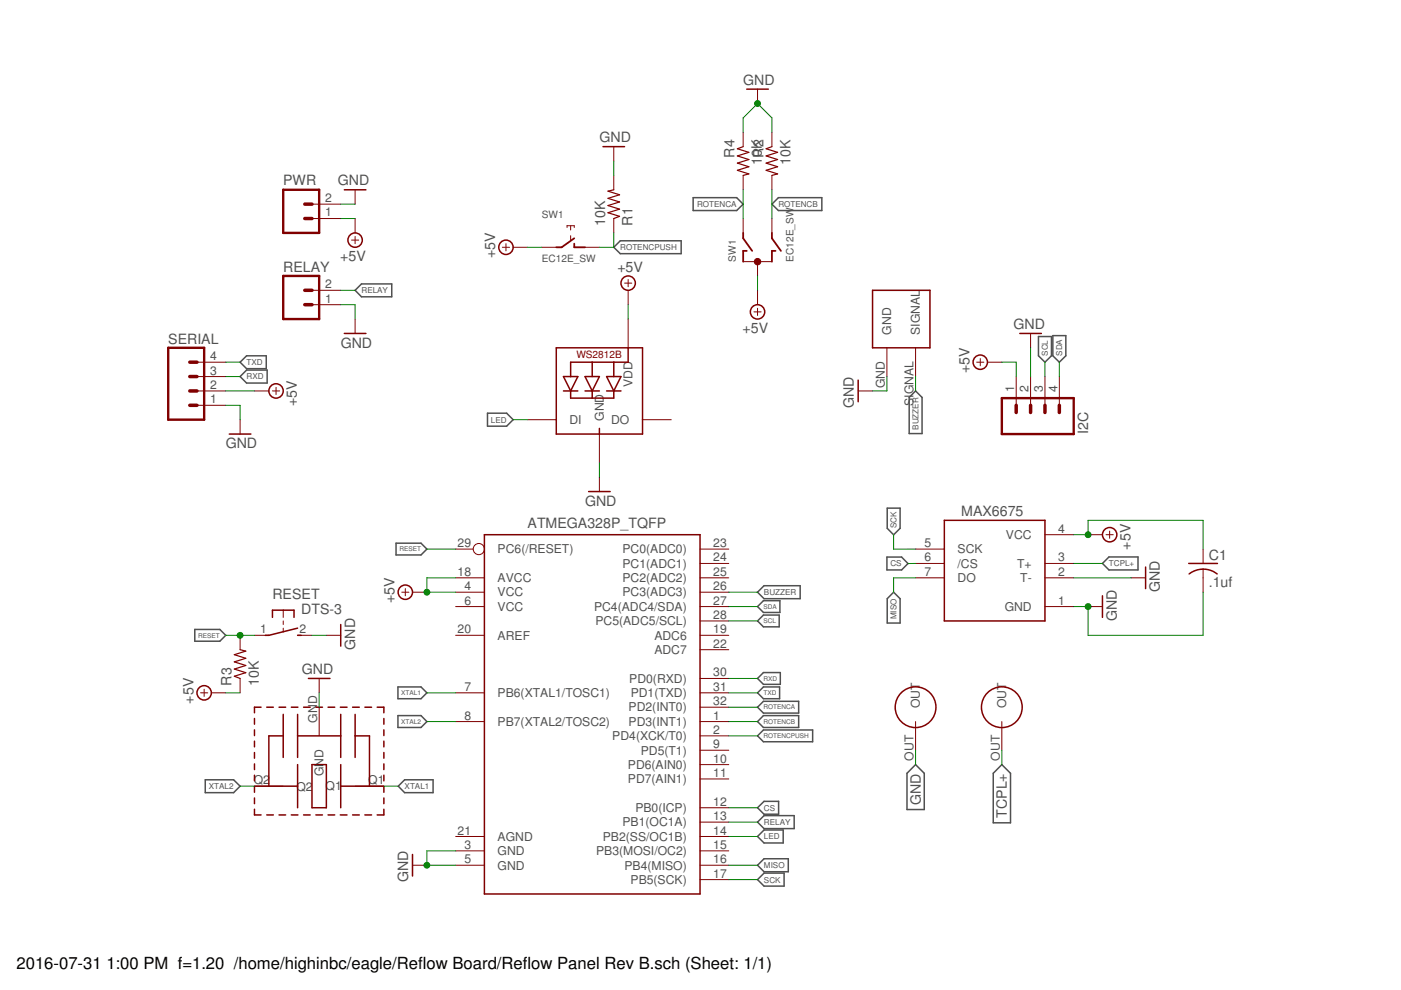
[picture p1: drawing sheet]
<svg xmlns="http://www.w3.org/2000/svg" width="297mm" height="210mm" viewBox="0 0 297 210" stroke-linecap="round" stroke-linejoin="round" font-family="sans-serif">
<g fill="none" stroke="#505050" stroke-width=".32">
<path d="M130.1 52.4l1.4-1.3h12.9v2.7h-12.9zM147 41.9h9.2l1.4 1.4-1.4 1.3h-9.2zM165 41.9h9.2v2.7h-9.2l-1.3-1.3zM50.9 76.8l1.4-1.4h4.2v2.8h-4.2zM52.3 78.5h4.3v2.7h-4.3l-1.4-1.4zM75.3 61.6l1.3-1.4h6.5v2.7h-6.5zM220.2 71.4h2.7v4l-1.3 1.4-1.4-1.4zM223.2 71.2h2.8v4.2l-1.4 1.4-1.4-1.4zM103.4 87.6h4l1.4 1.4-1.4 1.4h-4zM194.1 82.9l1.4 1.4v7.6h-2.7v-7.6zM84 115.2h5.3l1.2 1.2-1.2 1.3h-5.3zM188 118.1h3.2l1.3 1.4-1.3 1.3h-3.2z"/>
<path d="M188.1 107.7h2.7v4.3l-1.3 1.4-1.4-1.4zM233.7 119.5l1.4-1.4h6.2v2.7h-6.2zM41.3 133.5h5.3l1.3 1.2-1.3 1.3h-5.3zM160.6 128.6l1.3-1.2h3.5v2.5h-3.5zM160.6 131.7l1.3-1.3h3.3v2.5h-3.3zM160.6 125.6l1.4-1.4h7.7v2.7h-7.7zM189.5 125.6l1.3 1.3v5.2h-2.7v-5.2zM84.4 145.6h4.9l1.2 1.3-1.2 1.2h-4.9zM84.4 151.7h4.9l1.2 1.3-1.2 1.2h-4.9zM160.6 143.8l1.3-1.2h3.5v2.5h-3.5zM160.6 146.9l1.3-1.3h3.4v2.5h-3.4zM160.6 149.9l1.3-1.2h7.4v2.5h-7.4z"/>
<path d="M160.6 156l1.3-1.2h10.4v2.5h-10.4zM161.9 151.7h7.4v2.5h-7.4l-1.3-1.2zM43.5 165.3h6l1.4 1.4-1.4 1.4h-6zM84.4 166.7l1.4-1.4h6v2.8h-6zM160.6 174.3l1.4-1.4h6.4v2.8h-6.4zM160.6 171.3l1.4-1.4h3.1v2.7h-3.1zM160.6 177.4l1.4-1.4h4.1v2.7h-4.1zM194.1 162.1l1.9 1.9v7.6h-3.7v-7.6zM212.4 162.1l1.8 1.9v10.5h-3.6v-10.5zM160.6 183.5l1.4-1.4h5.1v2.7h-5.1zM160.6 186.5l1.4-1.4h4.2v2.8h-4.2z"/>
</g>
<g fill="none" stroke="#800000" stroke-width=".32">
<path d="M158.3 18.9h4.6M127.8 31.1h4.6M73 40.2h4.6M73 70.7h4.6M117.9 73.7h18.3v18.3h-18.3zM119.5 79.8h3l-1.5 3.1zM124 79.8h3.1l-1.5 3.1zM125.6 76.8v3M128.6 79.8h3.1l-1.6 3.1zM130.1 76.8v3M133.2 73.7v3.1h-12.2v3M185 61.6h12.2v12.1h-12.2z"/>
<path d="M216.2 70.7h4.6M48.6 92h4.6M119.5 82.9h3M121 82.9v1.5h9.1v-1.5M124 82.9h3.1M125.6 82.9v1.5M127.1 90.8v1.2M128.6 82.9h3.1M181.9 80.6v4.6M102.7 113.4h45.7v76.1h-45.7zM124.8 104.2h4.6M200.2 110.3h21.4v21.4h-21.4z"/>
<path d="M252 119.5h6.1M57.8 130.9v-1.5h4.5v1.5M63.1 133.2l-6.1 1.5h-.8M63.1 134.7h.8M72.2 132.4v4.6M233.7 126.3v4.6M242.9 120.2v4.6M252.1 121.7a4.9 4.9 0 0 1 6 0M54 152.3v1.2M54 154.7v1.3M54 157.1v1.2M54 159.6v1.2"/>
<path d="M55.4 149.9h-1.4v1.2M56.6 149.9h1.4M59.2 149.9h1.4M60 156h-3v10.7M60 151.5v9.1M61.8 149.9h1.4M63.1 151.5v9.1M63.1 156h9.1M64.4 149.9h1.4M65.4 143.8h4.6M67 149.9h1.4M69.6 149.9h1.4"/>
<path d="M72.2 149.9h1.4M72.2 151.5v9.1M74.8 149.9h1.4M75.3 156h3v10.7M75.3 151.5v9.1M77.4 149.9h1.4M80 149.9h1.4v1.2M81.4 152.3v1.2M81.4 154.7v1.3M81.4 157.1v1.2M81.4 159.6v1.2M54 166.7h9.1"/>
<path d="M54 171.6v1.2h1.4M54 162v1.2M54 164.4v1.2M54 166.8v1.2M54 169.2v1.2M56.6 172.8h1.4M59.2 172.8h1.4M61.8 172.8h1.4M63.1 162.1v9.2M64.4 172.8h1.4M66.1 162.1h3.1v9.2h-3.1zM67 172.8h1.4"/>
<path d="M69.6 172.8h1.4M72.2 172.8h1.4M72.2 162.1v9.2M72.2 166.7h9.2M74.8 172.8h1.4M77.4 172.8h1.4M81.4 162v1.2M81.4 164.4v1.2M81.4 166.8v1.2M81.4 169.2v1.2M81.4 171.6v1.2h-1.4M87.5 181.2v4.5"/>
<circle cx="75.3" cy="50.9" r="1.52"/>
<circle cx="107.3" cy="52.4" r="1.52"/>
<circle cx="133.2" cy="60" r="1.52"/>
<circle cx="160.6" cy="66.1" r="1.52"/>
<circle cx="207.8" cy="76.8" r="1.52"/>
<circle cx="58.5" cy="82.9" r="1.52"/>
<circle cx="235.3" cy="113.4" r="1.52"/>
<circle cx="85.9" cy="125.6" r="1.52"/>
<circle cx="43.3" cy="146.9" r="1.52"/>
<circle cx="194.1" cy="149.9" r="4.3"/>
<circle cx="212.4" cy="149.9" r="4.3"/>
</g>
<g fill="none" stroke="#800000" stroke-width=".21">
<path d="M160.6 18.9v3M130.1 31.1v3M130.1 37.2v3M157.6 28v3.1M157.6 37.2v3M163.7 28v3.1M163.7 37.2v3M66.1 46.3h6.1M66.1 43.3h6.1M74.5 50.9h1.6M75.3 40.2v3.1M75.3 46.3v3.1"/>
<path d="M75.3 50.1v1.6M106.5 52.4h1.5M107.3 51.7v1.5M108.8 52.4h3M114.9 52.4h3M120.2 48.2v-.3h1.6v.3M121 47.9v.9M121 50v.9M124 52.4h3.1M130.1 46.3v3.1M133.2 59.3v1.5M157.6 46.3v3.1"/>
<path d="M157.6 55.5h6.1M160.6 55.5v3M163.7 46.3v3.1M41.8 79.8h6.1M41.8 76.8h6.1M66.1 64.6h6.1M66.1 61.6h6.1M75.3 67.6v3.1M132.4 60h1.5M133.2 61.6v3M133.2 67.6v6.1M159.9 66.1h1.5"/>
<path d="M160.6 61.6v3M160.6 65.4v1.5M188 73.7v6.1M194.1 73.7v6.1M207.1 76.8h1.5M207.8 76v1.6M209.4 76.8h3M215.5 79.8v6.1M218.5 70.7v3M218.5 79.8v6.1M221.6 79.8v6.1M224.6 79.8v6.1"/>
<path d="M41.8 82.9h6.1M41.8 85.9h6.1M50.9 89v3M54 82.9h3M57.8 82.9h1.5M58.5 82.1v1.6M111.8 89h6.1M127.1 92v6.1M136.2 89h6.1M181.9 82.9h3.1M96.6 116.4h3.7M127.1 101.2v3"/>
<path d="M148.4 119.5h6.1M148.4 116.4h6.1M194.1 119.5h6.1M194.1 116.4h6.1M221.6 119.5h6M221.6 113.4h6M230.7 113.4h3M234.5 113.4h1.5M235.3 112.6v1.5M255.1 116.4v3.1M50.9 134.7v3.1M54 134.7h3"/>
<path d="M60 129.4v1.5M60 131.7v.7M60 133.2v.7M63.1 134.7h3M69.2 134.7h3M85.2 125.6h1.5M85.9 124.8v1.5M87.5 125.6h3M96.6 125.6h6.1M96.6 128.6h6.1M96.6 134.7h6.1M96.6 122.5h6.1"/>
<path d="M148.4 125.6h6.1M148.4 128.6h6.1M148.4 134.7h6.1M148.4 122.5h6.1M148.4 137.8h6.1M148.4 131.7h6.1M194.1 122.5h6.1M221.6 128.6h6M221.6 122.5h6M230.7 128.6h3M239.8 122.5h3.1M255.1 120.7v4.9"/>
<path d="M42.5 146.9h1.5M43.3 146.1v1.6M44.8 146.9h3.1M50.9 143.8v3.1M67.7 143.8v3.1M67.7 149.9v6.1M96.6 153h6.1M96.6 146.9h6.1M148.4 153h6.1M148.4 146.9h6.1M148.4 159.1h6.1M148.4 156h6.1"/>
<path d="M148.4 149.9h6.1M148.4 143.8h6.1M194.1 153v6.1M212.4 153v6.1M54 166.7h6M75.3 166.7h6.1M96.6 177.4h6.1M148.4 177.4h6.1M148.4 174.3h6.1M148.4 171.3h6.1M148.4 165.2h6.1M148.4 162.1h6.1"/>
<path d="M87.5 183.5h3M96.6 180.4h6.1M96.6 183.5h6.1M148.4 186.5h6.1M148.4 180.4h6.1M148.4 183.5h6.1"/>
<circle cx="101.5" cy="116.4" r="1.19"/>
</g>
<path d="M157.6 31.1l-1.3 .4 2.5 .8-2.5 .8 2.5 .7-2.5 .8 2.5 .7-2.5 .8 2.5 .8-1.2 .3M163.7 31.1l-1.3 .4 2.5 .8-2.5 .8 2.5 .7-2.5 .8 2.5 .7-2.5 .8 2.5 .8-1.2 .3M130.1 40.2l-1.2 .3 2.5 .8-2.5 .8 2.5 .7-2.5 .8 2.5 .7-2.5 .8 2.5 .8-1.3 .4M50.9 137.8l1.2 .2-2.4 .8 2.4 .8-2.4 .7 2.4 .8-2.4 .8 2.4 .7-2.4 .8 1.2 .4" fill="none" stroke="#800000" stroke-width=".25"/>
<path d="M121.8 50.5l-2.7 1.9h-1.2M121.8 51.7v.7h2.2M157.6 49.4v1.1l1.9 2.7M158.3 53.2h-.7v2.3M163.7 49.4v1.1l1.9 2.7M164.4 53.2h-.7v2.3" fill="none" stroke="#800000" stroke-width=".38"/>
<circle cx="160.6" cy="55.5" r=".68" fill="#800000" stroke="#800000" stroke-width=".21"/>
<path d="M60 58.5h7.7v9.1h-7.7zM60 40.2h7.7v9.2h-7.7zM35.7 73.7h7.6v15.3h-7.6zM212.4 84.4h15.2v7.6h-15.2z" fill="none" stroke="#800000" stroke-width=".51"/>
<path d="M64.6 43.3h1.5M64.6 46.3h1.5M40.2 79.8h1.6M40.2 76.8h1.6M64.6 61.6h1.5M64.6 64.6h1.5M40.2 82.9h1.6M40.2 85.9h1.6M215.5 85.9v1.6M218.5 85.9v1.6M221.6 85.9v1.6M224.6 85.9v1.6" fill="none" stroke="#800000" stroke-width=".74"/>
<g fill="none" stroke="#008000" stroke-width=".21">
<path d="M130.1 34.1v3.1M157.6 28v-3l3-3.1 3.1 3.1v3M72.2 43.3h3.1M72.2 46.3h3.1M111.8 52.4h3.1M130.1 49.4v3h-3M157.6 40.2v6.1M160.6 58.5v3.1M163.7 40.2v6.1M47.9 79.8h3M47.9 76.8h3M72.2 64.6h3.1v3"/>
<path d="M72.2 61.6h3.1M133.2 64.6v3M188 79.8v3.1h-3M194.1 79.8v3.1M212.4 76.8h3.1v3M218.5 73.7v6.1M221.6 76.8v3M224.6 76.8v3M47.9 82.9h6.1M47.9 85.9h3v3.1M108.8 89h3M127.1 98.1v3.1"/>
<path d="M90.5 116.4h6.1M189.5 113.4v3h4.6M194.1 119.5h-1.6M227.6 113.4h3.1v-3.1h24.4v6.1M227.6 119.5h6.1M47.9 134.7h6.1M66.1 134.7h3.1M96.6 122.5h-6.1v3.1h6.1M154.5 128.6h6.1M154.5 125.6h6.1M154.5 131.7h6.1M194.1 122.5h-4.6v3.1"/>
<path d="M227.6 122.5h12.2M255.1 125.6v9.1h-24.4v-6.1h-3.1M47.9 146.9h3M67.7 146.9v3M90.5 146.9h6.1M90.5 153h6.1M154.5 143.8h6.1M154.5 146.9h6.1M154.5 149.9h6.1M154.5 153h6.1M154.5 156h6.1M194.1 159.1v3"/>
<path d="M212.4 159.1v3M50.9 166.7h3.1M81.4 166.7h3M154.5 174.3h6.1M154.5 171.3h6.1M154.5 177.4h6.1M96.6 180.4h-6.1v3.1h6.1M154.5 183.5h6.1M154.5 186.5h6.1"/>
</g>
<g fill="#008000" stroke="#008000" stroke-width=".21">
<circle cx="90.5" cy="183.5" r=".61"/>
<circle cx="230.7" cy="128.6" r=".61"/>
<circle cx="160.6" cy="21.9" r=".61"/>
<circle cx="90.5" cy="125.6" r=".61"/>
<circle cx="230.7" cy="113.4" r=".61"/>
<circle cx="50.9" cy="134.7" r=".61"/>
</g>
<g font-size="3.5">
<text x="3.5" y="205.4">2016-07-31</text>
<text x="22.6" y="205.4">1:00 PM f=1.20 /home/highinbc/eagle/Reflow Board/Reflow Panel Rev B.sch (Sheet: 1/1)</text>
</g>
<g font-size="3" fill="#505050">
<text x="157.6" y="18">GND</text>
<text x="127.1" y="30.2">GND</text>
<text x="155.8" y="33.4" transform="rotate(-90 155.8 33.4)">R4</text>
<text x="161.5" y="34.9" transform="rotate(-90 161.5 34.9)">1R2</text>
<text x="161.5" y="33.2" transform="rotate(-90 161.5 33.2)">0K</text>
<text x="167.6" y="34.9" transform="rotate(-90 167.6 34.9)">10K</text>
<text x="60" y="39.3">PWR</text>
<text x="71.6" y="39.3">GND</text>
<text x="128.3" y="47.8" transform="rotate(-90 128.3 47.8)">10K</text>
<text x="134.1" y="47.8" transform="rotate(-90 134.1 47.8)">R1</text>
<text x="60" y="57.6">RELAY</text>
<text x="72.1" y="55.3">+5V</text>
<text x="105" y="54.7" transform="rotate(-90 105 54.7)">+5V</text>
<text x="130.9" y="57.8">+5V</text>
<text x="157.5" y="70.6">+5V</text>
<text x="214.9" y="69.8">GND</text>
<text x="35.7" y="72.8">SERIAL</text>
<text x="72.2" y="73.8">GND</text>
<text x="205.6" y="79.1" transform="rotate(-90 205.6 79.1)">+5V</text>
<text x="62.9" y="86" transform="rotate(-90 62.9 86)">+5V</text>
<text x="181" y="86.5" transform="rotate(-90 181 86.5)">GND</text>
<text x="47.9" y="95.1">GND</text>
<text x="230.7" y="92" transform="rotate(-90 230.7 92)">I2C</text>
<text x="124" y="107.3">GND</text>
<text x="111.8" y="111.8">ATMEGA328P_TQFP</text>
<text x="203.8" y="109.4">MAX6675</text>
<text x="239.7" y="116.5" transform="rotate(-90 239.7 116.5)">+5V</text>
<text x="256.3" y="118.7">C1</text>
<text x="245.9" y="125.6" transform="rotate(-90 245.9 125.6)">GND</text>
<text x="256.3" y="124.5">.1uf</text>
<text x="57.8" y="127.1">RESET</text>
<text x="63.9" y="130.1">DTS-3</text>
<text x="83.7" y="127.8" transform="rotate(-90 83.7 127.8)">+5V</text>
<text x="236.8" y="131.7" transform="rotate(-90 236.8 131.7)">GND</text>
<text x="75.3" y="137.7" transform="rotate(-90 75.3 137.7)">GND</text>
<text x="64" y="142.9">GND</text>
<text x="41" y="149.2" transform="rotate(-90 41 149.2)">+5V</text>
<text x="49.1" y="145.4" transform="rotate(-90 49.1 145.4)">R3</text>
<text x="54.9" y="145.4" transform="rotate(-90 54.9 145.4)">10K</text>
<text x="195.2" y="170.6" transform="rotate(-90 195.2 170.6)">GND</text>
<text x="213.5" y="173.4" transform="rotate(-90 213.5 173.4)">TCPL+</text>
<text x="86.6" y="187.1" transform="rotate(-90 86.6 187.1)">GND</text>
</g>
<g font-size="2.6" fill="#505050">
<text x="68.9" y="45.9">1</text>
<text x="68.9" y="42.9">2</text>
<text x="68.9" y="64.2">1</text>
<text x="68.9" y="61.1">2</text>
<text x="188.9" y="70.9" transform="rotate(-90 188.9 70.9)">GND</text>
<text x="195" y="70.9" transform="rotate(-90 195 70.9)">SIGNAL</text>
<text x="44.6" y="76.4">4</text>
<text x="44.6" y="82.5">2</text>
<text x="44.6" y="79.4">3</text>
<text x="134.1" y="82" transform="rotate(-90 134.1 82)">VDD</text>
<text x="187.6" y="82.3" transform="rotate(-90 187.6 82.3)">GND</text>
<text x="215" y="83.1" transform="rotate(-90 215 83.1)">1</text>
<text x="218.1" y="83.1" transform="rotate(-90 218.1 83.1)">2</text>
<text x="221.1" y="83.1" transform="rotate(-90 221.1 83.1)">3</text>
<text x="224.2" y="83.1" transform="rotate(-90 224.2 83.1)">4</text>
<text x="44.6" y="85.5">1</text>
<text x="120.7" y="89.9">DI</text>
<text x="128" y="89.2" transform="rotate(-90 128 89.2)">GND</text>
<text x="129.6" y="89.9">DO</text>
<text x="193.7" y="86" transform="rotate(-90 193.7 86)">SIGNAL</text>
<text x="224.4" y="112.9">4</text>
<text x="97" y="116">29</text>
<text x="105.5" y="117.3">PC6(/RESET)</text>
<text x="132" y="117.3">PC0(ADC0)</text>
<text x="151.2" y="119">24</text>
<text x="151.2" y="116">23</text>
<text x="196" y="116">5</text>
<text x="196" y="119">6</text>
<text x="203" y="117.3">SCK</text>
<text x="213.3" y="114.3">VCC</text>
<text x="224.4" y="119">3</text>
<text x="97" y="122.1">18</text>
<text x="98.5" y="125.1">4</text>
<text x="105.5" y="123.4">AVCC</text>
<text x="132" y="123.4">PC2(ADC2)</text>
<text x="132" y="120.4">PC1(ADC1)</text>
<text x="151.2" y="125.1">26</text>
<text x="151.2" y="122.1">25</text>
<text x="196" y="122.1">7</text>
<text x="203" y="120.4">/CS</text>
<text x="203" y="123.4">DO</text>
<text x="215.7" y="120.4">T+</text>
<text x="216.3" y="123.4">T-</text>
<text x="224.4" y="122.1">2</text>
<text x="98.5" y="128.2">6</text>
<text x="105.5" y="126.5">VCC</text>
<text x="105.5" y="129.5">VCC</text>
<text x="126" y="129.5">PC4(ADC4/SDA)</text>
<text x="132" y="126.5">PC3(ADC3)</text>
<text x="151.2" y="131.2">28</text>
<text x="151.2" y="128.2">27</text>
<text x="213" y="129.5">GND</text>
<text x="224.4" y="128.2">1</text>
<text x="55.1" y="134.3">1</text>
<text x="63.5" y="134.3">2</text>
<text x="97" y="134.3">20</text>
<text x="105.5" y="135.6">AREF</text>
<text x="126.2" y="132.6">PC5(ADC5/SCL)</text>
<text x="138.7" y="135.6">ADC6</text>
<text x="151.2" y="137.3">22</text>
<text x="151.2" y="134.3">19</text>
<text x="138.7" y="138.7">ADC7</text>
<text x="151.2" y="143.4">30</text>
<text x="98.5" y="146.5">7</text>
<text x="105.5" y="147.8">PB6(XTAL1/TOSC1)</text>
<text x="133.4" y="144.7">PD0(RXD)</text>
<text x="133.7" y="147.8">PD1(TXD)</text>
<text x="151.2" y="149.5">32</text>
<text x="151.2" y="146.5">31</text>
<text x="67.2" y="153.2" transform="rotate(-90 67.2 153.2)">GND</text>
<text x="98.5" y="152.6">8</text>
<text x="105.5" y="153.9">PB7(XTAL2/TOSC2)</text>
<text x="133.3" y="153.9">PD3(INT1)</text>
<text x="133.3" y="150.8">PD2(INT0)</text>
<text x="151.2" y="155.6">2</text>
<text x="151.2" y="152.6">1</text>
<text x="195" y="150.2" transform="rotate(-90 195 150.2)">OUT</text>
<text x="213.3" y="150.2" transform="rotate(-90 213.3 150.2)">OUT</text>
<text x="129.8" y="156.9">PD4(XCK/T0)</text>
<text x="135.9" y="160">PD5(T1)</text>
<text x="151.2" y="161.7">10</text>
<text x="151.2" y="158.7">9</text>
<text x="193.7" y="161.2" transform="rotate(-90 193.7 161.2)">OUT</text>
<text x="212" y="161.2" transform="rotate(-90 212 161.2)">OUT</text>
<text x="53.8" y="166.3">Q2</text>
<text x="62.8" y="167.6">Q2</text>
<text x="68.6" y="164.6" transform="rotate(-90 68.6 164.6)">GND</text>
<text x="69" y="167.6">Q1</text>
<text x="78.1" y="166.3">Q1</text>
<text x="133.1" y="166.1">PD7(AIN1)</text>
<text x="133.1" y="163">PD6(AIN0)</text>
<text x="151.2" y="164.7">11</text>
<text x="134.7" y="172.2">PB0(ICP)</text>
<text x="151.2" y="173.9">13</text>
<text x="151.2" y="170.8">12</text>
<text x="97" y="176.9">21</text>
<text x="98.5" y="180">3</text>
<text x="105.5" y="178.3">AGND</text>
<text x="127.8" y="178.3">PB2(SS/OC1B)</text>
<text x="132" y="175.2">PB1(OC1A)</text>
<text x="151.2" y="180">15</text>
<text x="151.2" y="176.9">14</text>
<text x="98.5" y="183">5</text>
<text x="105.5" y="181.3">GND</text>
<text x="105.5" y="184.4">GND</text>
<text x="126.4" y="181.3">PB3(MOSI/OC2)</text>
<text x="132.4" y="184.4">PB4(MISO)</text>
<text x="151.2" y="183">16</text>
<text x="133.7" y="187.4">PB5(SCK)</text>
<text x="151.2" y="186.1">17</text>
</g>
<g font-size="2.1" fill="#505050">
<text x="114.9" y="46.3">SW1</text>
<text x="114.9" y="55.5">EC12E_SW</text>
<text x="156" y="55.5" transform="rotate(-90 156 55.5)">SW1</text>
<text x="168.2" y="55.5" transform="rotate(-90 168.2 55.5)">EC12E_SW</text>
</g>
<text font-size="2.1" fill="#800000" x="122.2" y="75.9">WS2812B</text>
<g font-size="1.7" fill="#505050">
<text x="147.8" y="43.9">ROTENCA</text>
<text x="165" y="43.9">ROTENCB</text>
<text x="131.5" y="53">ROTENCPUSH</text>
<text x="76.7" y="62.2">RELAY</text>
<text x="52.3" y="77.4">TXD</text>
<text x="222.2" y="75.4" transform="rotate(-90 222.2 75.4)">SCL</text>
<text x="225.2" y="75.4" transform="rotate(-90 225.2 75.4)">SDA</text>
<text x="52.3" y="80.5">RXD</text>
<text x="104.1" y="89.6">LED</text>
<text x="194.7" y="91.1" transform="rotate(-90 194.7 91.1)">BUZZER</text>
<text x="190.1" y="112" transform="rotate(-90 190.1 112)">SCK</text>
<text x="188.8" y="120.1">CS</text>
<text x="235.1" y="120.1">TCPL+</text>
<text x="162" y="126.2">BUZZER</text>
<text x="190.1" y="131.3" transform="rotate(-90 190.1 131.3)">MISO</text>
<text x="44.3" y="167.3">XTAL2</text>
<text x="85.8" y="167.3">XTAL1</text>
<text x="162" y="171.9">CS</text>
<text x="162" y="174.9">RELAY</text>
<text x="162" y="178">LED</text>
<text x="162" y="184.1">MISO</text>
<text x="162" y="187.1">SCK</text>
</g>
<g font-size="1.4" fill="#505050">
<text x="84.7" y="116.9">RESET</text>
<text x="161.9" y="129.1">SDA</text>
<text x="42" y="135.2">RESET</text>
<text x="161.9" y="132.1">SCL</text>
<text x="85.1" y="147.4">XTAL1</text>
<text x="161.9" y="144.3">RXD</text>
<text x="161.9" y="147.4">TXD</text>
<text x="85.1" y="153.5">XTAL2</text>
<text x="161.9" y="150.4">ROTENCA</text>
<text x="161.9" y="153.5">ROTENCB</text>
<text x="161.9" y="156.5">ROTENCPUSH</text>
</g>
</svg>
